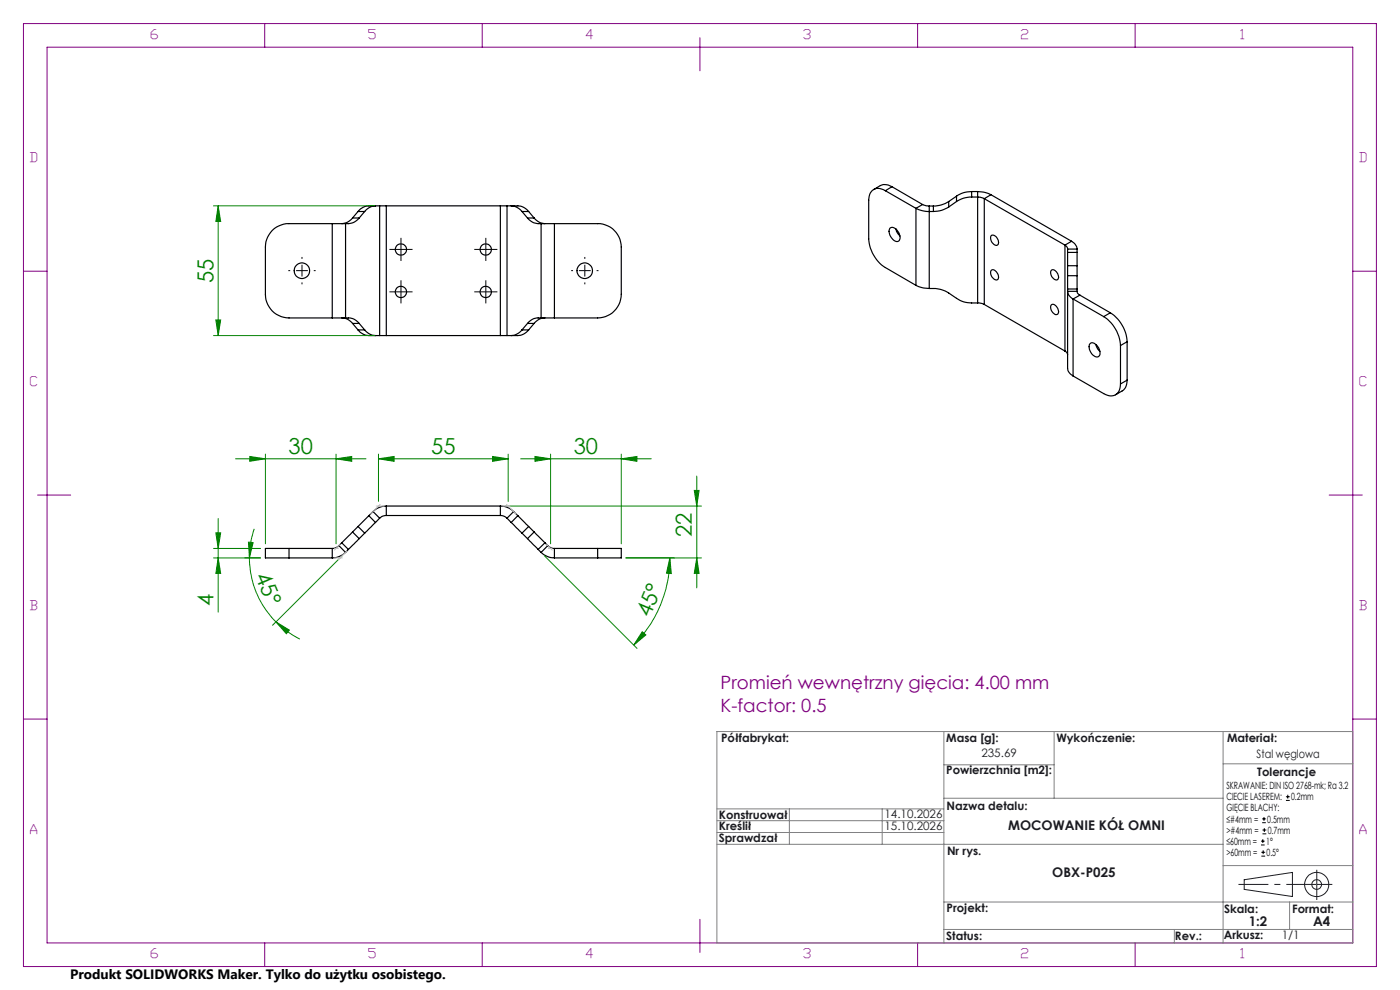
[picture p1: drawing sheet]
<svg xmlns="http://www.w3.org/2000/svg" width="297mm" height="210mm" viewBox="0 0 297 210" stroke-linecap="round" stroke-linejoin="round" font-family="sans-serif">
<g fill="none" stroke="#000" stroke-width=".25">
<path d="M189.2 39.6l-.7-.3-1.1-.2-2.1 1.1M189.2 39.6l-1.4 .9M189.2 39.6l6.5 3.8M70.5 47.4h-9.2a4.9 4.9 0 0 0-5 5v10a5 5 0 0 0 5 5h9.2M70.5 47.4h2.8M70.5 47.4v20M73.3 47.4v20M74.8 46.2a3 3 0 0 1-2.3 1.2M74.8 46.2h1.4M76 44.9h1.4M76 44.9l-1.2 1.3M76.2 46.2a3.1 3.1 0 0 1-2.9 1.2"/>
<path d="M77.4 44.9l-1.2 1.3M79.7 43.7a3 3 0 0 0-2.3 1.2M80.5 43.7h-2.3a3 3 0 0 0-2.2 1.2M80.5 43.7h1.5M80.5 43.7v27.5M82 43.7v27.5M82 43.7h24.2M106.2 43.7h1.4M106.2 43.7v27.5M107.6 43.7h2.3a3 3 0 0 1 2.2 1.2M107.6 43.7v27.5M108.4 43.7a3.2 3.2 0 0 1 2.3 1.2"/>
<path d="M110.7 44.9l1.2 1.3M110.7 44.9h1.4M111.9 46.2a3.1 3.1 0 0 0 2.9 1.2M111.9 46.2h1.4M112.1 44.9l1.2 1.3M113.3 46.2a3 3 0 0 0 2.3 1.2M114.8 47.4h2.8M114.8 47.4v20M117.6 47.4h9.2a5 5 0 0 1 5 5v10a5.1 5.1 0 0 1-5 5h-9.2M117.6 47.4v20M187.8 40.5a2.15 2.15 0 0 0-2.5-.3 2.15 2.15 0 0 0-1 2.3v8.2a7.9 7.9 0 0 0 3.5 6.1l6.5 3.7M187.8 40.5l6.5 3.7"/>
<path d="M188.8 48.4a1.31 1.31 0 0 1 1.8 .9 1.3 1.3 0 0 1-.1 1.9 2.12 2.12 0 0 1-1.7-2.8zM190.1 48.6l.1 .5 .7 1M194.3 44.2a6.6 6.6 0 0 0 3.7 .7M194.3 44.2v16.3M195.7 43.4l1.4 .3M195.7 43.4l-1.4 .8M197.1 43.7v17.5M197.1 43.7h.9M198 43.7v1.2M201.3 43.9a5.8 5.8 0 0 1-3.3 1M201.3 42.7a5.8 5.8 0 0 1-3.3 1M201.3 42.7v1.2"/>
<path d="M202.9 42.7l-1.6 1.2M202.9 41.6v1.1M202.9 41.6l-1.6 1.1M206.1 41.8a5.6 5.6 0 0 0-3.2 .9M206.1 40.6a5.3 5.3 0 0 0-3.2 1M206.1 41.8h1.9l.8 .3M206.1 40.6v1.2M206.1 40.6h1.3M207.4 40.6a6 6 0 0 1 2.8 .7M207.4 40.6v23.7M208.8 42.1v22.5M208.8 42.1l17.1 9.9"/>
<path d="M210.2 41.3l-1.4 .8M210.2 41.3l17.1 9.9M210.3 57.4a.82 .82 0 0 1 1.2 .5 .91 .91 0 0 1-.1 1.5 1.55 1.55 0 0 1-1.1-2zM210.3 50a1.27 1.27 0 0 1 1.5 1.6 .59 .59 0 0 1-.5 .5 .59 .59 0 0 1-.6-.4 1.51 1.51 0 0 1-.4-1.7zM223 57.4a1.05 1.05 0 0 1 1.5 .9 .64 .64 0 0 1-.1 1 .64 .64 0 0 1-1-.3 1.47 1.47 0 0 1-.4-1.6zM225.9 52l.4 .3 .2 .5M225.9 52v22.5M226.5 58.5v2.8M226.5 53.5v2.9M226.5 52.8v.7M226.5 56.4v2.1M226.5 58.5h2"/>
<path d="M226.5 56.4h2M226.5 53.5h2M226.5 52.8h2M227.3 51.2a2.18 2.18 0 0 1 1.2 1.6M227.3 51.2l-1.4 .8M228.5 58.5v2.8M228.5 53.5v2.9M228.5 52.8v.7M228.5 56.4v2.1M70.5 67.4h2.8M72.5 67.4a2.84 2.84 0 0 1 2.3 1.2M73.3 67.4a3 3 0 0 1 2.9 1.2"/>
<path d="M74.8 68.6h1.4M74.8 68.6l1.2 1.4M76 70a3 3 0 0 0 2.2 1.2h2.3M76 70h1.4M76.2 68.6l1.2 1.4M77.4 70a3 3 0 0 0 2.3 1.2M80.5 71.2h1.5M82 71.2h24.2M106.2 71.2h1.4M110.7 70a3.2 3.2 0 0 1-2.3 1.2M110.7 70h1.4M111.9 68.6l-1.2 1.4"/>
<path d="M111.9 68.6h1.4M112.1 70a3 3 0 0 1-2.2 1.2h-2.3M113.3 68.6l-1.2 1.4M114.8 67.4h2.8M114.8 67.4a2.93 2.93 0 0 0-2.9 1.2M115.6 67.4a2.84 2.84 0 0 0-2.3 1.2M194.3 60.5a6 6 0 0 0 2.8 .7M197.1 61.2a6.5 6.5 0 0 1 4.2 1l1.6 1.1a6.2 6.2 0 0 0 4.5 1M207.4 64.3l1.4 .3M208.8 64.6l17.1 9.9M223 64.7a1.05 1.05 0 0 1 1.5 1 .65 .65 0 0 1-.1 1 .65 .65 0 0 1-1-.3 1.51 1.51 0 0 1-.4-1.7zM225.9 74.5l.4 .2 .2 .6"/>
<path d="M226.5 61.3v16.8a2.06 2.06 0 0 0 1.1 1.7M226.5 61.3h2M227.6 79.8l6.5 3.7a2.11 2.11 0 0 0 3.4-.8l.2-1.3M227.6 63.4v16.4M227.6 63.4l6.5 3.8M228.5 61.8h-2a2.06 2.06 0 0 0 1.1 1.6M228.5 61.8a.87 .87 0 0 0 .6 .8M228.5 61.3v.5M229.1 62.6l-1.5 .8M229.1 62.6l6.4 3.7M231.4 72.8a1.71 1.71 0 0 1 1.9 1.6 .83 .83 0 0 1-.1 1.1 .83 .83 0 0 1-1.1 0 1.93 1.93 0 0 1-.7-2.7zM232.5 73.1l.4 1 .4 .4"/>
<path d="M234.1 67.2a7.9 7.9 0 0 1 3.6 6.1M235.5 66.3a7.9 7.9 0 0 1 3.6 6.2M235.5 66.3l-1.4 .9M237.7 73.3v8.1M239.1 72.5l-1.4 .8M239.1 72.5v8.1M239.1 80.6l-.3 1.6a3.6 3.6 0 0 1-2.2 1.5M239.1 80.6l-1.4 .8M61.3 116.3h-5v2h5M61.3 116.3v2M61.3 116.3h9.2M61.3 118.3h9.2"/>
<path d="M70.5 116.3v2M71.9 115.7a1.92 1.92 0 0 1-1.4 .6M71.9 115.7l1.4 1.5M72.5 115.1l-.6 .6M72.5 115.1l1.4 1.4M73.3 117.2a4.2 4.2 0 0 1-2.8 1.1M73.9 116.5l-.6 .7M74.8 112.8l-2.3 2.3M74.8 112.8l1.4 1.5M76 111.7l1.4 1.4M76 111.7l-1.2 1.1M76.2 114.3l-2.3 2.2"/>
<path d="M77.4 113.1l-1.2 1.2M78.2 109.4l-2.2 2.3M78.2 109.4l1.5 1.4M79.1 108.5l1.4 1.4M79.1 108.5l-.9 .9M79.7 110.8l-2.3 2.3M80.5 109.9l-.8 .9M82 109.4l-1 .2-.5 .3M82 107.3a4.2 4.2 0 0 0-2.9 1.2M82 107.3v2.1M82 109.4h24.2M82 107.3h24.2"/>
<path d="M106.2 107.3a4.2 4.2 0 0 1 2.8 1.2M106.2 109.4h.5l.9 .5M106.2 107.3v2.1M107.6 109.9l.8 .9M108.4 110.8l2.3 2.3M109 108.5l-1.4 1.4M109 108.5l.9 .9M109.9 109.4l2.2 2.3M109.9 109.4l-1.5 1.4M110.7 113.1l1.2 1.2M111.9 114.3l2.3 2.2M112.1 111.7l-1.4 1.4"/>
<path d="M112.1 111.7l1.2 1.1M113.3 112.8l2.3 2.3M113.3 112.8l-1.4 1.5M114.2 116.5l.6 .7M114.8 117.2a4.2 4.2 0 0 0 2.8 1.1M115.6 115.1l.6 .6M115.6 115.1l-1.4 1.4M116.2 115.7a1.92 1.92 0 0 0 1.4 .6M116.2 115.7l-1.4 1.5M117.6 116.3v2M117.6 116.3h9.2M117.6 118.3h9.2"/>
<path d="M126.8 116.3h5v2h-5M126.8 116.3v2"/>
<circle cx="64.1" cy="57.4" r="1.65"/>
<circle cx="85.1" cy="52.9" r="1.2"/>
<circle cx="103" cy="52.9" r="1.2"/>
<circle cx="124.1" cy="57.4" r="1.64"/>
<circle cx="85.1" cy="61.9" r="1.2"/>
<circle cx="103" cy="61.9" r="1.2"/>
</g>
<path d="M107.1 107.3h41.7M132.8 118.3h16M147.3 104h1l-.5 3.3zM147.8 101v23.7" fill="none" stroke="#008000" stroke-width=".21"/>
<g fill="none" stroke="#191924" stroke-width=".21">
<path d="M263.9 186.6l10.3-1.5v5.1l-10.3-1.5z"/>
<circle cx="279.3" cy="187.6" r="1.03"/>
<circle cx="279.3" cy="187.6" r="2.57"/>
</g>
<path d="M279.3 187.6h-16.7" fill="none" stroke="#191924" stroke-width=".21" stroke-dasharray="6.3 1.3 1.3 1.3" stroke-dashoffset="-.1" stroke-linecap="butt"/>
<path d="M279.3 187.6h3.3M279.3 187.6v3.3M279.3 187.6v-3.1" fill="none" stroke="#191924" stroke-width=".21" stroke-dasharray="6.3 1.3 1.3 1.3" stroke-linecap="butt"/>
<g fill="none" stroke="#800080" stroke-width=".21">
<path d="M5 5h287v200h-287zM10 10h277v190h-277zM56.2 5v5M102.3 5v5M148.5 8v7M194.7 5v5M240.8 5v5M5 57.5h5M287 57.5h5M8 105h7M282 105h7M5 152.5h5"/>
<path d="M287 152.5h5M148.5 195v7M56.2 200v5M102.3 200v5M194.7 200v5M240.8 200v5"/>
</g>
<g fill="none" stroke="#808080" stroke-width=".21">
<path d="M152.1 155.2h134.9v44.8h-134.9zM200.2 155.2v44.8M223.6 155.2v14.1M259.5 155.2v44.8M152.1 176.6h48.1M152.1 174.1h48.1M152.1 171.6h48.1M152.1 179.1h107.4M167.5 171.6v7.5M187.1 171.6v7.5M200.2 169.3h59.3M200.2 162.2h23.4"/>
<path d="M259.5 162h27.5M200.2 197.2h86.8M200.2 191.3h86.8M249.1 197.2v2.8M259.5 183.6h27.5M273.6 191.3v5.9"/>
</g>
<path d="M147.3 104h1l-.5 3.3z" fill="#008000"/>
<path d="M147.8 118.3l.5 3.3h-1z" fill="none" stroke="#008000" stroke-width=".21"/>
<path d="M147.8 118.3l.5 3.3h-1z" fill="#008000"/>
<path d="M51.9 118.3h3.4M52.7 115l1 .1-.8 3.2zM72.6 117.9l-14.8 14.7" fill="none" stroke="#008000" stroke-width=".21"/>
<path d="M52.7 115l1 .1-.8 3.2z" fill="#008000"/>
<path d="M58.6 131.9l2.8 1.8-.7 .7z" fill="none" stroke="#008000" stroke-width=".21"/>
<path d="M58.6 131.9l2.8 1.8-.7 .7z" fill="#008000"/>
<path d="M53.9 112.2a19.2 19.2 0 0 0 9.7 23.4M115.5 117.9l19.6 19.6M132.8 118.3h10.3M136.2 134l.8 .7-2.6 2.1z" fill="none" stroke="#008000" stroke-width=".21"/>
<path d="M136.2 134l.8 .7-2.6 2.1z" fill="#008000"/>
<path d="M142.1 118.3l.3 3.4-1-.1z" fill="none" stroke="#008000" stroke-width=".21"/>
<path d="M142.1 118.3l.3 3.4-1-.1z" fill="#008000"/>
<path d="M45.3 118.3h10M45.3 116.3h10M46.3 118.3l.5 3.3h-1zM46.3 110v19.8M142.1 118.3a26.1 26.1 0 0 1-7.7 18.5" fill="none" stroke="#008000" stroke-width=".21"/>
<path d="M46.3 118.3l.5 3.3h-1z" fill="#008000"/>
<path d="M45.8 113h1l-.5 3.3z" fill="none" stroke="#008000" stroke-width=".21"/>
<path d="M45.8 113h1l-.5 3.3z" fill="#008000"/>
<path d="M50 97.3h27.6M56.3 96.3v19M71.3 97.3l3.3-.5v1.1zM71.3 96.3v19" fill="none" stroke="#008000" stroke-width=".21"/>
<path d="M71 118.3h1.6M71 116.3h.8M72.1 115.5l-1.2 1.2M73.6 116.9l-1.8 1.8M79.8 107.3h1.7M80.6 107l-2 2M106.6 107.3h1.7M107.5 107l2 2M116 115.5l1.2 1.2M116.3 116.3h.8" fill="none" stroke="#c0c0c0" stroke-width=".21"/>
<path d="M71.3 97.3l3.3-.5v1.1z" fill="#008000"/>
<path d="M53 96.8l3.3 .5-3.3 .6z" fill="none" stroke="#008000" stroke-width=".21"/>
<path d="M53 96.8l3.3 .5-3.3 .6z" fill="#008000"/>
<path d="M110.5 97.3h27.6M113.5 96.8l3.3 .5-3.3 .6zM116.8 96.3v19M131.8 96.3v19" fill="none" stroke="#008000" stroke-width=".21"/>
<path d="M113.5 96.8l3.3 .5-3.3 .6z" fill="#008000"/>
<path d="M131.8 97.3l3.3-.5v1.1z" fill="none" stroke="#008000" stroke-width=".21"/>
<path d="M131.8 97.3l3.3-.5v1.1z" fill="#008000"/>
<path d="M80.3 96.3v10.1M80.3 97.3h27.5M104.5 96.8l3.3 .5-3.3 .6zM107.8 96.3v10.1" fill="none" stroke="#008000" stroke-width=".21"/>
<path d="M104.5 96.8l3.3 .5-3.3 .6z" fill="#008000"/>
<path d="M80.3 97.3l3.3-.5v1.1z" fill="none" stroke="#008000" stroke-width=".21"/>
<path d="M80.3 97.3l3.3-.5v1.1z" fill="#008000"/>
<path d="M45.3 43.7h34.3M46.3 43.7l.5 3.3h-1zM46.3 43.7v27.5M45.3 71.2h34.3" fill="none" stroke="#008000" stroke-width=".21"/>
<path d="M46.3 43.7l.5 3.3h-1z" fill="#008000"/>
<path d="M45.8 67.9h1l-.5 3.3z" fill="none" stroke="#008000" stroke-width=".21"/>
<path d="M45.8 67.9h1l-.5 3.3z" fill="#008000"/>
<g fill="none" stroke="#000" stroke-width=".21">
<path d="M267.5 179.2h.8M267.5 178.4h.8M267.8 174.5h.7M267.8 173.7h.7M267.8 176.9h.8M267.8 176.1h.8M267.9 178v.8M268.1 173.3v.8M268.2 175.7v.8M272.8 169.8h.8M272.8 169h.8M273.2 168.6v.8"/>
<path d="M267.6 181.6h.8M267.6 180.8h.8M268 180.4v.8"/>
</g>
<g fill="none" stroke="#000" stroke-width=".21" stroke-dasharray="15.2 1.3 1.3 1.3" stroke-linecap="butt">
<path d="M61.6 57.4h-.4M64.1 57.4v-1.2M64.1 57.4h-1.3M64.1 57.4v1.3M64.1 57.4h1.2M64.1 54.9v-.4M64.1 59.9v.4M66.6 57.4h.4M83.8 52.9h-1.2M85.1 52.9v-1.2M85.1 52.9h-1.3M85.1 52.9v1.3"/>
<path d="M85.1 52.9h1.2M85.1 51.7v-1.2M85.1 54.2v1.2M86.3 52.9h1.2M101.8 52.9h-1.2M103.1 52.9v-1.2M103.1 52.9h-1.3M103.1 52.9v1.3M103.1 52.9h1.2M103.1 51.7v-1.2M103.1 54.2v1.2M104.3 52.9h1.2"/>
<path d="M121.6 57.4h-.4M124.1 57.4v-1.2M124.1 57.4h-1.3M124.1 57.4v1.3M124.1 57.4h1.2M124.1 54.9v-.4M124.1 59.9v.4M126.6 57.4h.4M83.8 61.9h-1.2M85.1 61.9v-1.2M85.1 61.9h-1.3M85.1 61.9v1.3"/>
<path d="M85.1 61.9h1.2M85.1 60.7v-1.2M85.1 63.2v1.2M86.3 61.9h1.2M101.8 61.9h-1.2M103.1 61.9v-1.2M103.1 61.9h-1.3M103.1 61.9v1.3M103.1 61.9h1.2M103.1 60.7v-1.2M103.1 63.2v1.2M104.3 61.9h1.2"/>
</g>
<g font-size="4.7" fill="#008000">
<text x="45.3" y="60" transform="rotate(-90 45.3 60)">55</text>
<text x="61.2" y="96.3">30</text>
<text x="91.5" y="96.3">55</text>
<text x="121.7" y="96.3">30</text>
<text x="146.8" y="114" transform="rotate(-90 146.8 114)">22</text>
<text x="54" y="122.2" transform="rotate(67 54 122.2)">45°</text>
<text x="45.3" y="128.6" transform="rotate(-90 45.3 128.6)">4</text>
<text x="137.8" y="131.2" transform="rotate(-68 137.8 131.2)">45°</text>
</g>
<g font-size="3.9" fill="#800080">
<text x="152.9" y="146.1">Promień wewnętrzny gięcia: 4.00 mm</text>
<text x="152.9" y="151">K-factor: 0.5</text>
</g>
<text font-size="2.9" x="14.9" y="207.6">Produkt SOLIDWORKS Maker. Tylko do użytku osobistego.</text>
<g font-size="2.8" fill="#800080">
<text x="32" y="8.2">6</text>
<text x="78.2" y="8.2">5</text>
<text x="124.4" y="8.2">4</text>
<text x="170.5" y="8.2">3</text>
<text x="216.7" y="8.2">2</text>
<text x="263.2" y="8.2">1</text>
<text x="6.5" y="34.4">D</text>
<text x="288.5" y="34.4">D</text>
<text x="6.5" y="81.9">C</text>
<text x="288.5" y="81.9">C</text>
<text x="6.5" y="129.4">B</text>
<text x="288.5" y="129.4">B</text>
<text x="6.5" y="176.9">A</text>
<text x="288.5" y="176.9">A</text>
<text x="32" y="203.2">6</text>
<text x="78.2" y="203.2">5</text>
<text x="124.4" y="203.2">4</text>
<text x="170.5" y="203.2">3</text>
<text x="216.7" y="203.2">2</text>
<text x="263.2" y="203.2">1</text>
</g>
<g font-size="2.8" fill="#191924">
<text x="213.9" y="176">MOCOWANIE KÓŁ OMNI</text>
<text x="223.2" y="186">OBX-P025</text>
<text x="264.9" y="196.5">1:2</text>
<text x="278.6" y="196.5">A4</text>
</g>
<g font-size="2.5" fill="#191924">
<text x="153" y="157.5">Półfabrykat:</text>
<text x="200.7" y="157.5">Masa [g]:</text>
<text x="208.2" y="160.6">235.69</text>
<text x="224.1" y="157.5">Wykończenie:</text>
<text x="260.3" y="157.5">Materiał:</text>
<text x="266.6" y="160.8">Stal węglowa</text>
<text x="200.7" y="164.3">Powierzchnia [m2]:</text>
<text x="266.7" y="164.5">Tolerancje</text>
<text x="152.5" y="173.6">Konstruował</text>
<text x="187.6" y="173.5">14.10.2026</text>
<text x="200.8" y="171.9">Nazwa detalu:</text>
<text x="152.5" y="176">Kreślił</text>
<text x="152.5" y="178.5">Sprawdzał</text>
<text x="187.6" y="176">15.10.2026</text>
<text x="200.9" y="181.3">Nr rys.</text>
<text x="200.8" y="193.5">Projekt:</text>
<text x="259.7" y="193.6">Skala:</text>
<text x="274.1" y="193.6">Format:</text>
<text x="200.7" y="199.3">Status:</text>
<text x="249.3" y="199.3">Rev.:</text>
<text x="259.6" y="199.2">Arkusz:</text>
<text x="271.9" y="199.2">1/1</text>
</g>
<g font-size="2.1">
<text x="260.2" y="167.4">SKRAWANIE: DIN ISO 2768-mk; Ra 3.2</text>
<text x="260.2" y="172.1">GIĘCIE BLACHY:</text>
<text x="260.2" y="169.8">CIECIE LASEREM:</text>
<text x="273.9" y="169.8">0.2mm</text>
<text x="260.2" y="174.5">≤#4mm =</text>
<text x="260.2" y="176.9">&gt;#4mm =</text>
<text x="260.2" y="179.2">≤60mm =</text>
<text x="268.6" y="179.2">1°</text>
<text x="268.9" y="174.5">0.5mm</text>
<text x="268.9" y="176.9">0.7mm</text>
<text x="260.2" y="181.6">&gt;60mm =</text>
<text x="268.7" y="181.6">0.5°</text>
</g>
</svg>
